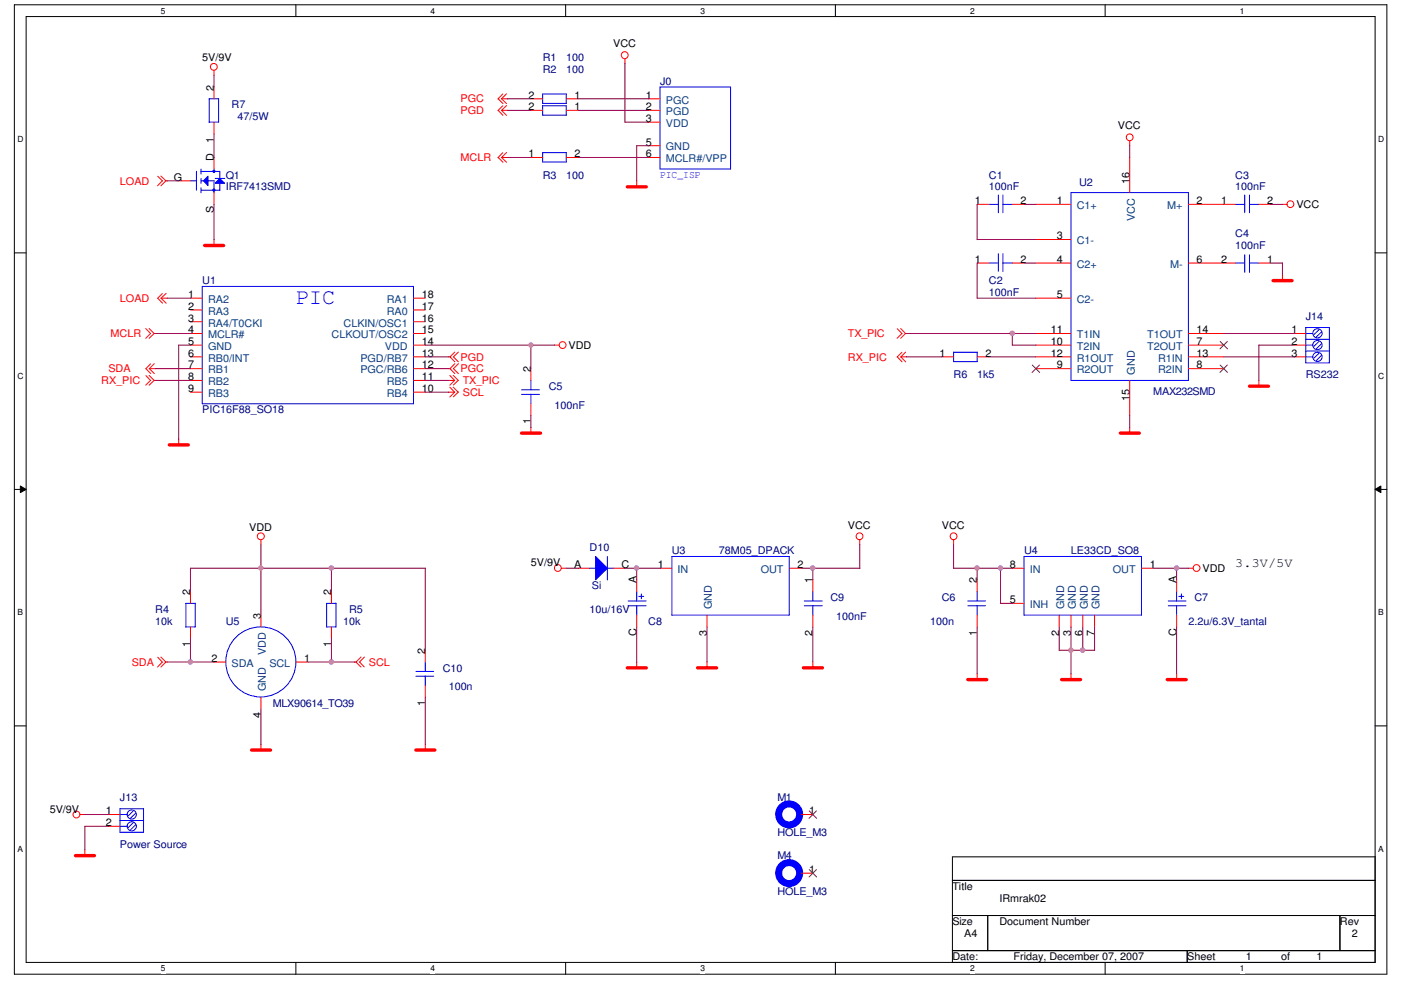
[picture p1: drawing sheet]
<svg xmlns="http://www.w3.org/2000/svg" width="297mm" height="210mm" viewBox="0 0 297 210" stroke-linecap="round" stroke-linejoin="round" font-family="sans-serif">
<path d="M3 1h291v205.6h-291zM5.5 3.5h286v200.6h-286z" fill="none" stroke="#000" stroke-width=".21"/>
<g fill="#fff">
<path d="M34.1 1.3h1v2h-1z"/>
<path d="M34.1 204.4h1v2h-1z"/>
</g>
<path d="M62.7 1v2.5M62.7 204.1v2.5" fill="none" stroke="#000" stroke-width=".21"/>
<g fill="#fff">
<path d="M91.3 1.3h1v2h-1z"/>
<path d="M91.3 204.4h1v2h-1z"/>
</g>
<path d="M119.9 1v2.5M119.9 204.1v2.5" fill="none" stroke="#000" stroke-width=".21"/>
<g fill="#fff">
<path d="M148.5 1.3h1v2h-1z"/>
<path d="M148.5 204.4h1v2h-1z"/>
</g>
<path d="M177.1 1v2.5M177.1 204.1v2.5" fill="none" stroke="#000" stroke-width=".21"/>
<g fill="#fff">
<path d="M205.7 1.3h1v2h-1z"/>
<path d="M205.7 204.4h1v2h-1z"/>
</g>
<path d="M234.3 1v2.5M234.3 204.1v2.5" fill="none" stroke="#000" stroke-width=".21"/>
<g fill="#fff">
<path d="M262.9 1.3h1v2h-1z"/>
<path d="M262.9 204.4h1v2h-1z"/>
<path d="M3.7 28.6h1.2v2h-1.2z"/>
<path d="M292.2 28.6h1.3v2h-1.3z"/>
<path d="M3.7 78.7h1.2v2h-1.2z"/>
<path d="M292.2 78.7h1.3v2h-1.3z"/>
</g>
<path d="M3 53.6h2.5M291.5 53.6h2.5" fill="none" stroke="#000" stroke-width=".21"/>
<g fill="#fff">
<path d="M3.7 128.9h1.1v2h-1.1z"/>
<path d="M292.2 128.9h1.1v2h-1.1z"/>
</g>
<path d="M3 103.8h2.5M4.3 103.1l1.2 .7-1.2 .7zM291.5 103.8l1.3-.7v1.4zM291.5 103.8h2.5" fill="none" stroke="#000" stroke-width=".21"/>
<path d="M4.3 103.1l1.2 .7-1.2 .7zM291.5 103.8l1.3-.7v1.4z" fill="#000"/>
<g fill="#fff">
<path d="M3.7 179h1.1v2h-1.1z"/>
<path d="M292.2 179h1.1v2h-1.1z"/>
</g>
<path d="M3 154h2.5M291.5 154h2.5M201.9 181.7h89.6v22.4h-89.6zM201.9 186.7h89.6M201.9 194.2h89.6M209.4 194.2v7.4M284.1 194.2v7.4M201.9 201.6h89.6M251.7 201.6v2.5" fill="none" stroke="#000" stroke-width=".21"/>
<g fill="none" stroke="#f00" stroke-width=".21">
<path d="M45.4 14.9v1.1M106.6 19.9l-1 1.1M107.4 19.9l-1.1 1.1M132.5 12.4v1.1M33.4 37.4l1.1 1M34.1 37.3l1.1 1.1M34.4 38.4l-1 1M35.2 38.4l-1.1 1M35.2 38.4h.3M105.6 21l1 1M105.6 23.4l1 1.1M105.6 33.4l1 1"/>
<path d="M106.3 21l1.1 1M106.3 21h1.3M106.3 23.4l1.1 1.1M106.3 23.4h1.3M106.3 33.4l1.1 1M106.3 33.4h1.3M106.6 22.4l-1 1.1M106.6 32.4l-1 1M107.4 22.4l-1.1 1M107.4 32.3l-1.1 1.1M135 38.4v1.3M239.5 29.8v1.1"/>
<path d="M239.5 33.4v7.5M45.4 50.8v1.3M219.6 43.3h7.5M219.6 50.8h7.5M219.6 55.8h7.5M252 43.3h7.5M252 55.8h7.5M271.9 58.3v1.3M271.9 43.3h1M30.9 69.7l1 1-1 1.1M30.9 79.7l1.1 1M30.9 78.2l1.1 1"/>
<path d="M31.6 69.7l1.1 1M31.6 79.6l1.1 1.1M31.7 78.2h1.3M31.7 78.2l1 1M31.9 77.2l-1 1M32.7 70.7h.3M32.7 70.7l-1.1 1.1M32.7 77.1l-1 1.1M33.4 63.2l1.1 1.1M34.2 63.2l1 1.1M34.2 63.2h1.3M34.4 62.3l-1 1"/>
<path d="M35.2 62.2l-1 1M95.1 75.7h.3M95.1 78.2h.3M95.4 79.6l1 1.1M95.4 75.7l1 1.1M95.4 78.2l1 1M96.1 79.6l1.1 1.1M96.4 74.7l-1 1M96.4 77.1l-1 1.1M97.2 74.7l-1.1 1 1.1 1.1M97.2 77.1l-1.1 1.1 1.1 1M112.6 78.2v2.5"/>
<path d="M117.6 73.2h1M190.2 69.7l1 1-1 1.1M190.2 75.7l1.1 1.1M191 69.7l1 1M191 75.7h1.3M191 75.7l1 1.1M191.2 74.7l-1 1M192 70.7h.3M192 70.7l-1 1.1M192 74.7l-1 1M219.6 75.7h7.5M219.6 78.2h7.5"/>
<path d="M219.6 70.7h7.5M219.6 63.2h7.5M219.6 73.2h7.5M252 75.7h7.5M252 78.2h7.5M252 70.7h7.5M252 73.2h7.5M31.9 80.7l-1 1M32.7 80.7l-1.1 1M32.7 80.7h.3M37.9 93.1v1.3M95.1 80.7h1.3"/>
<path d="M95.1 83.2h1.3M95.4 82.1l1 1.1M96.1 82.1l1.1 1.1M96.4 80.7l-1 1M96.4 83.2l-1 1M97.2 80.6l-1.1 1.1M97.2 83.1l-1.1 1.1M112.6 85.6v2.5M112.6 90.6v1.3M239.5 80.7v7.4M239.5 90.6v1.3M266.9 80.7v1.3"/>
<path d="M55.3 114.5v1M182.3 114.5v1M202.2 114.5v1M33.4 139.4l1.1 1.1M34.1 139.4l1.1 1M40.4 125.5v2.5M40.4 133v2.4M70.3 125.5v2.5M70.3 133v2.4M76.5 139.4l-1 1M77.3 139.4l-1.1 1M119 120.5h1.1"/>
<path d="M252 120.5h1M34.4 140.4l-1 1.1M35.2 140.4l-1.1 1.1M35.2 140.4h.3M55.3 157.9v1.2M75.2 140.4h.3M75.5 140.4l1 1.1M76.2 140.4l1 1M90.2 157.9v1.2M135 140.4v1.3M149.9 140.4v1.3M172.3 140.4v1.3"/>
<path d="M207.2 142.9v1.3M227.1 142.9v1.3M249.5 142.9v1.3M16.9 172.8h1.1M18 180.3v1.2"/>
<circle cx="45.3" cy="14.2" r=".72"/>
<circle cx="132.4" cy="11.7" r=".73"/>
<circle cx="239.5" cy="29.1" r=".72"/>
<circle cx="273.6" cy="43.3" r=".72"/>
<circle cx="119.3" cy="73.2" r=".72"/>
<circle cx="55.3" cy="113.8" r=".74"/>
<circle cx="182.2" cy="113.7" r=".72"/>
<circle cx="202.2" cy="113.7" r=".72"/>
<circle cx="118.3" cy="120.5" r=".72"/>
<circle cx="253.7" cy="120.5" r=".72"/>
<circle cx="16.2" cy="172.8" r=".72"/>
</g>
<g fill="none" stroke="#f00" stroke-width=".72">
<path d="M133 39.6h4M43.4 52.1h4M269.9 59.5h4M35.9 94.4h4M110.6 91.9h4M237.5 91.9h4.1M264.9 81.9h4M53.3 159.1h4.1M88.2 159.1h4M133 141.6h4M147.9 141.6h4M170.3 141.6h4.1"/>
<path d="M205.2 144.1h4M225.1 144.1h4M247.5 144.1h4M16 181.5h4"/>
</g>
<path d="M227.1 40.9h24.9v39.8h-24.9zM110.6 83.7h3.8M110.6 82.7h3.8M112.6 80.6v2.1M112.6 83.6v2M128.8 118v5M39.4 128l2-.1v5.1h-2zM69.2 128l2-.1v5.1h-2M69.3 128v5M128.8 120.5h1.2" fill="none" stroke="#00f" stroke-width=".21"/>
<path d="M218.9 77.4l1.5 1.6M220.4 77.4l-1.6 1.6M258.7 72.4l1.6 1.6M258.7 77.4l1.6 1.6M260.2 72.4l-1.5 1.6M260.2 77.4l-1.5 1.6" fill="none" stroke="#804000" stroke-width=".21"/>
<path d="M126.3 118l2.5 2.5-2.5 2.5z" fill="#00f"/>
<g fill="none" stroke="#00f" stroke-width=".21">
<path d="M140 18.5h14.9v17.4h-14.9zM209.7 43.3h2M211.7 41.4v3.7M212.6 43.3h2.1M212.6 41.4v3.7M261.9 55.8h2M261.9 43.3h2M263.9 41.4v3.7M263.9 54v3.8M264.9 55.8h2M264.9 43.3h2.1M264.9 41.4v3.7"/>
<path d="M264.9 54v3.8M42.9 60.7h44.8v24.9h-44.8zM126.3 118l2.5 2.5-2.5 2.5zM142.4 118h24.9v12.5h-24.9zM125 120.5h1.3M133.2 127.5h3.8M133.2 128.5h3.8M135 125.5v2M135 128.5v2M135.4 126.5h1.1M136 126v1M247.7 127.5h3.8"/>
<path d="M247.7 128.5h3.8M249.5 125.5v2M249.5 128.5v2M249.9 126.5h1.1M250.5 126v1M25.4 172.8h1.6M25.4 175.3h1.6M25.4 171.5h5v5h-5zM25.4 174h5.1M28.2 172l-1 1M28.2 174.5l-1 1M28.7 172.5l-1 1"/>
<path d="M28.7 175l-1 1M169.5 185.2h.3"/>
<circle cx="27.9" cy="175.3" r=".97"/>
<circle cx="27.9" cy="172.8" r=".97"/>
</g>
<g fill="none" stroke="#f00" stroke-width=".21">
<path d="M137.5 21h2.5M137.5 23.4h2.5M137.5 25.9h2.5M137.5 30.9h2.5M137.5 33.4h2.5M207.2 43.3h2.5M214.6 43.3h2.5M259.5 43.3h2.4M259.5 55.8h2.4M266.9 43.3h2.5M266.9 55.8h2.5M40.4 63.2h2.5"/>
<path d="M40.4 65.7h2.5M40.4 68.2h2.5M40.4 70.7h2.5M40.4 73.2h2.5M40.4 75.7h2.5M40.4 78.2h2.5M87.7 63.2h2.5M87.7 65.7h2.5M87.7 68.2h2.5M87.7 70.7h2.5M87.7 73.2h2.5M87.7 75.7h2.5"/>
<path d="M87.7 78.2h2.5M40.4 80.7h2.5M40.4 83.2h2.5M87.7 80.7h2.5M87.7 83.2h2.5M122.6 120.5h2.4M130 120.5h2.5M135 123v2.5M135 130.5v2.5M140 120.5h2.4M149.9 130.5v2.5M167.3 120.5h2.5"/>
<path d="M249.5 123v2.5M249.5 130.5v2.5M23 172.8h2.4M23 175.3h2.4M169.8 185.2h2.5"/>
</g>
<circle cx="167.3" cy="185.2" r="2.23" fill="none" stroke="#00f" stroke-width="1.5"/>
<path d="M171.6 184.4l1.5 1.6M173.1 184.4l-1.6 1.6" fill="none" stroke="#804000" stroke-width=".21"/>
<path d="M43.1 38.4l1-1v2z" fill="#00f"/>
<path d="M40.4 38.4h1.3M41.7 36.3v4M42.6 36.4h4M42.6 38.4h.5M42.6 35.9v1M42.6 37.8v1.1M42.6 39.8v1.1M43.1 38.4l1-1v2zM44.1 38.4h1.3v2.5M45.4 35.9v.5M42.6 40.3h4" fill="none" stroke="#00f" stroke-width=".21"/>
<path d="M46.6 37.8l1 1.1h-2z" fill="#00f"/>
<path d="M45.6 37.8h2.1M46.6 37.8l1 1.1h-2zM46.6 36.3v4" fill="none" stroke="#00f" stroke-width=".21"/>
<path d="M45.2 36.2h.3v.3h-.3z" fill-rule="evenodd" fill="#00f"/>
<path d="M45.2 36.2h.3v.3h-.3z" fill="none" stroke="#00f" stroke-width=".21"/>
<path d="M45.2 40.1h.3v.4h-.3z" fill-rule="evenodd" fill="#00f"/>
<g fill="none" stroke="#00f" stroke-width=".21">
<path d="M115 19.9h5.1v2.1M115.1 19.9v2.1M44.3 21l2.1-.1v5h-2.1M44.4 21v5M115 32.4h5.1M115 22.4h5.1v2.1M115.1 22.4v2.1M115.1 32.3v2.1h5M115.1 24.4h5M115.1 21.9h5M120.1 32.3v2.1M45.2 40.1h.3v.4h-.3z"/>
<path d="M209.7 55.8h2M211.7 53.8v3.8M212.6 55.8h2.1M212.6 53.8v3.8M202.1 74.7h5.1M202.2 74.7v2h5v-2M276.8 70.7h1.5M276.8 73.2h1.5M276.8 75.7h1.5M276.9 69.5h5v7.5h-5zM276.9 74.5h5M276.9 72h5"/>
<path d="M279.7 69.9l-1.1 1.1M279.7 72.4l-1.1 1M279.7 74.9l-1.1 1M280.2 70.4l-1.1 1.1M280.2 72.9l-1.1 1.1M280.2 75.4l-1.1 1.1M217.1 118h24.9v12.5h-24.9zM170.5 127.5h3.8M170.5 128.5h3.8M172.3 125.5v2M172.3 128.5v2M205.2 127.5h3.8"/>
<path d="M205.2 128.5h3.8M207.2 125.4v2.1M207.2 128.4v2.1M88.2 143.4h3.7M88.2 142.4h3.7M90.2 140.4v2M90.2 143.4v2M169.5 172.8h.3"/>
<circle cx="279.3" cy="75.7" r=".99"/>
<circle cx="279.3" cy="70.7" r=".99"/>
<circle cx="279.3" cy="73.2" r=".99"/>
<circle cx="55.3" cy="140.4" r="7.4"/>
</g>
<g fill="none" stroke="#f00" stroke-width=".21">
<path d="M45.4 18.5v2.5M37.9 38.4h2.5M45.4 25.9v2.5M45.4 33.4v2.5M112.6 33.4h2.5M112.6 23.4h2.5M112.6 21h2.5M120.1 33.4h2.5M120.1 23.4h2.5M120.1 21h2.5M45.4 40.9v2.4M207.2 55.8h2.5"/>
<path d="M214.6 55.8h2.5M199.7 75.7h2.5M207.2 75.7h2.5M274.4 70.7h2.5M274.4 73.2h2.5M274.4 75.7h2.5M55.3 130.5v2.5M90.2 137.9v2.5M172.3 123v2.5M172.3 130.5v2.5M207.2 123v2.5M207.2 130.5v2.5"/>
<path d="M214.6 120.5h2.5M214.6 128h2.5M224.6 130.5v2.5M227.1 130.5v2.5M229.6 130.5v2.5M232.1 130.5v2.5M242 120.5h2.5M45.4 140.4h2.5M55.3 147.9v2.5M62.8 140.4h2.5M90.2 145.4v2.5M169.8 172.8h2.5"/>
</g>
<circle cx="167.3" cy="172.7" r="2.23" fill="none" stroke="#00f" stroke-width="1.5"/>
<path d="M171.6 172l1.5 1.6M173.1 172l-1.6 1.6" fill="none" stroke="#804000" stroke-width=".21"/>
<g fill="none" stroke="#800040" stroke-width=".21">
<path d="M45.4 16v2.5M132.5 13.5v12.5M35.4 38.4h2.5M45.4 28.4v5M107.6 23.4h5M107.6 21h5M107.6 33.4h5M122.6 23.4h14.9M122.6 21h14.9M122.6 33.4h14.9M132.5 25.9h5M137.5 30.9h-2.5v7.5"/>
<path d="M239.5 30.9v2.5M45.4 43.3v7.5M207.2 50.8h12.5M207.2 43.3v7.5M207.2 55.8v7.5M217.1 55.8h2.6M217.1 43.3h2.6M269.4 55.8h2.5M269.4 43.3h2.5M271.9 55.8v2.5M32.9 70.7h7.5M32.9 78.2h7.5"/>
<path d="M35.4 63.2h5M40.4 73.2h-2.5v20M90.2 73.2h27.4M90.2 75.7h5M90.2 78.2h5M112.6 73.2v5M192.2 75.7h7.5M192.2 70.7h27.5M207.2 63.2h12.5M209.7 75.7h10M214.6 73.2h5.1M214.6 70.7v2.5"/>
<path d="M259.5 70.7h14.9M259.5 75.7h14.9M274.4 73.2h-7.5v7.5M32.9 80.7h7.5M90.2 80.7h5M90.2 83.2h5M112.6 88.1v2.6M239.5 88.1v2.6M55.3 115.5v15M182.3 115.5v5.1M202.2 115.5v5.1M40.4 135.4v5.1"/>
<path d="M70.3 120.5v5M70.3 135.4v5.1M90.2 120.5v17.5M90.2 120.5h-49.8v5M120.1 120.5h2.5M132.5 120.5h7.5M135 120.5v2.5M135 133v7.5M149.9 133v7.5M169.8 120.5h12.5M172.3 120.5v2.5M172.3 133v7.5"/>
<path d="M202.2 120.5h12.5M207.2 120.5v2.5M207.2 133v10M212.1 128h2.6M212.1 120.5v7.5M224.6 133v5M224.6 137.9h7.5M227.1 133v10M229.6 133v5M232.1 133v5M244.5 120.5h7.5M249.5 120.5v2.5"/>
<path d="M249.5 133v10M35.4 140.4h10M55.3 150.4v7.5M65.3 140.4h10M90.2 147.9v10M18 172.8h5M23 175.3h-5v5"/>
</g>
<circle cx="134.9" cy="120.5" r=".47" fill="#f0f"/>
<circle cx="134.9" cy="120.5" r=".47" fill="none" stroke="#f0f" stroke-width=".21"/>
<circle cx="214.6" cy="70.7" r=".48" fill="#f0f"/>
<circle cx="214.6" cy="70.7" r=".48" fill="none" stroke="#f0f" stroke-width=".21"/>
<circle cx="249.5" cy="120.5" r=".47" fill="#f0f"/>
<circle cx="249.5" cy="120.5" r=".47" fill="none" stroke="#f0f" stroke-width=".21"/>
<circle cx="172.3" cy="120.5" r=".47" fill="#f0f"/>
<circle cx="172.3" cy="120.5" r=".47" fill="none" stroke="#f0f" stroke-width=".21"/>
<circle cx="112.6" cy="73.2" r=".47" fill="#f0f"/>
<circle cx="112.6" cy="73.2" r=".47" fill="none" stroke="#f0f" stroke-width=".21"/>
<circle cx="227" cy="137.9" r=".49" fill="#f0f"/>
<circle cx="227" cy="137.9" r=".49" fill="none" stroke="#f0f" stroke-width=".21"/>
<circle cx="229.5" cy="137.9" r=".49" fill="#f0f"/>
<circle cx="229.5" cy="137.9" r=".49" fill="none" stroke="#f0f" stroke-width=".21"/>
<circle cx="207.2" cy="120.5" r=".48" fill="#f0f"/>
<circle cx="207.2" cy="120.5" r=".48" fill="none" stroke="#f0f" stroke-width=".21"/>
<circle cx="212.1" cy="120.5" r=".47" fill="#f0f"/>
<circle cx="212.1" cy="120.5" r=".47" fill="none" stroke="#f0f" stroke-width=".21"/>
<circle cx="55.3" cy="120.5" r=".48" fill="#f0f"/>
<circle cx="55.3" cy="120.5" r=".48" fill="none" stroke="#f0f" stroke-width=".21"/>
<circle cx="70.2" cy="140.4" r=".49" fill="#f0f"/>
<circle cx="70.2" cy="140.4" r=".49" fill="none" stroke="#f0f" stroke-width=".21"/>
<circle cx="40.4" cy="140.4" r=".49" fill="#f0f"/>
<circle cx="40.4" cy="140.4" r=".49" fill="none" stroke="#f0f" stroke-width=".21"/>
<circle cx="70.3" cy="120.5" r=".48" fill="#f0f"/>
<circle cx="70.3" cy="120.5" r=".48" fill="none" stroke="#f0f" stroke-width=".21"/>
<text font-size="4.7" fill="#00f" x="62.8" y="64.5">PIC</text>
<text font-size="2.8" x="261.9" y="120.2">3.3V/5V</text>
<g font-size="2.2">
<text x="130" y="10">VCC</text>
<text x="42.9" y="13">5V/9V</text>
<text x="45.3" y="19.2" transform="rotate(-90 45.3 19.2)">2</text>
<text x="112.1" y="23.4">2</text>
<text x="112.1" y="20.9">2</text>
<text x="121.8" y="23.4">1</text>
<text x="121.8" y="20.9">1</text>
<text x="136.9" y="20.9">1</text>
<text x="136.9" y="23.4">2</text>
<text x="136.9" y="25.9">3</text>
<text x="237" y="27.4">VCC</text>
<text x="45.3" y="34.1" transform="rotate(-90 45.3 34.1)">D</text>
<text x="45.3" y="30.3" transform="rotate(-90 45.3 30.3)">1</text>
<text x="112.1" y="33.4">1</text>
<text x="121.8" y="33.4">2</text>
<text x="136.9" y="30.9">5</text>
<text x="136.9" y="33.4">6</text>
<text x="36.9" y="38.3">G</text>
<text x="239.5" y="39.1" transform="rotate(-90 239.5 39.1)">16</text>
<text x="45.3" y="45.2" transform="rotate(-90 45.3 45.2)">S</text>
<text x="206.7" y="43.3">1</text>
<text x="216.4" y="43.3">2</text>
<text x="224.1" y="43.3">1</text>
<text x="253.7" y="43.3">2</text>
<text x="258.9" y="43.3">1</text>
<text x="268.6" y="43.3">2</text>
<text x="274.9" y="44.1">VCC</text>
<text x="224.1" y="50.8">3</text>
<text x="206.7" y="55.8">1</text>
<text x="216.4" y="55.8">2</text>
<text x="224.1" y="55.8">4</text>
<text x="253.7" y="55.8">6</text>
<text x="258.9" y="55.8">2</text>
<text x="268.6" y="55.8">1</text>
<text x="39.9" y="63.2">1</text>
<text x="39.9" y="65.7">2</text>
<text x="89.4" y="65.7">17</text>
<text x="89.4" y="63.2">18</text>
<text x="224.1" y="63.2">5</text>
<text x="39.9" y="68.2">3</text>
<text x="39.9" y="70.7">4</text>
<text x="89.4" y="70.7">15</text>
<text x="89.4" y="68.2">16</text>
<text x="222.8" y="70.7">11</text>
<text x="253.7" y="70.7">14</text>
<text x="273.9" y="70.7">1</text>
<text x="39.9" y="73.2">5</text>
<text x="39.9" y="75.6">6</text>
<text x="89.4" y="75.6">13</text>
<text x="89.4" y="73.2">14</text>
<text x="120.6" y="74">VDD</text>
<text x="199.2" y="75.6">1</text>
<text x="208.9" y="75.6">2</text>
<text x="222.8" y="73.2">10</text>
<text x="222.8" y="75.6">12</text>
<text x="253.7" y="73.2">7</text>
<text x="253.7" y="75.6">13</text>
<text x="273.9" y="73.2">2</text>
<text x="273.9" y="75.6">3</text>
<text x="39.9" y="78.1">7</text>
<text x="39.9" y="80.6">8</text>
<text x="39.9" y="83.1">9</text>
<text x="89.4" y="83.1">10</text>
<text x="89.4" y="80.6">11</text>
<text x="89.4" y="78.1">12</text>
<text x="112.5" y="79" transform="rotate(-90 112.5 79)">2</text>
<text x="224.1" y="78.1">9</text>
<text x="253.7" y="78.1">8</text>
<text x="239.5" y="85" transform="rotate(-90 239.5 85)">15</text>
<text x="112.5" y="90" transform="rotate(-90 112.5 90)">1</text>
<text x="52.8" y="112.6">VDD</text>
<text x="179.8" y="112.1">VCC</text>
<text x="199.7" y="112.1">VCC</text>
<text x="112.6" y="120.1">5V/9V</text>
<text x="121.7" y="120.5">A</text>
<text x="131.7" y="120.5">C</text>
<text x="135" y="123.7" transform="rotate(-90 135 123.7)">A</text>
<text x="139.4" y="120.5">1</text>
<text x="169.1" y="120.5">2</text>
<text x="172.3" y="123.7" transform="rotate(-90 172.3 123.7)">1</text>
<text x="207.1" y="123.7" transform="rotate(-90 207.1 123.7)">2</text>
<text x="214.1" y="120.5">8</text>
<text x="243.8" y="120.5">1</text>
<text x="249.4" y="123.7" transform="rotate(-90 249.4 123.7)">A</text>
<text x="255" y="121.3">VDD</text>
<text x="40.3" y="126.2" transform="rotate(-90 40.3 126.2)">2</text>
<text x="55.3" y="131.2" transform="rotate(-90 55.3 131.2)">3</text>
<text x="70.2" y="126.2" transform="rotate(-90 70.2 126.2)">2</text>
<text x="214.1" y="127.9">5</text>
<text x="40.3" y="137.3" transform="rotate(-90 40.3 137.3)">1</text>
<text x="70.2" y="137.3" transform="rotate(-90 70.2 137.3)">1</text>
<text x="135" y="134.8" transform="rotate(-90 135 134.8)">C</text>
<text x="149.9" y="134.8" transform="rotate(-90 149.9 134.8)">3</text>
<text x="172.3" y="134.8" transform="rotate(-90 172.3 134.8)">2</text>
<text x="207.1" y="134.8" transform="rotate(-90 207.1 134.8)">1</text>
<text x="224.5" y="134.8" transform="rotate(-90 224.5 134.8)">2</text>
<text x="227" y="134.8" transform="rotate(-90 227 134.8)">3</text>
<text x="229.5" y="134.8" transform="rotate(-90 229.5 134.8)">6</text>
<text x="232" y="134.8" transform="rotate(-90 232 134.8)">7</text>
<text x="249.4" y="134.8" transform="rotate(-90 249.4 134.8)">C</text>
<text x="44.9" y="140.4">2</text>
<text x="64.5" y="140.4">1</text>
<text x="90.1" y="138.7" transform="rotate(-90 90.1 138.7)">2</text>
<text x="90.1" y="149.8" transform="rotate(-90 90.1 149.8)">1</text>
<text x="55.3" y="152.2" transform="rotate(-90 55.3 152.2)">4</text>
<text x="10.5" y="172.3">5V/9V</text>
<text x="22.4" y="172.7">1</text>
<text x="171.6" y="172.7">1</text>
<text x="22.4" y="175.2">2</text>
<text x="171.6" y="185.2">1</text>
<text x="201.9" y="188.8">Title</text>
<text x="211.9" y="191.2">IRmrak02</text>
<text x="201.9" y="196.2">Size</text>
<text x="211.9" y="196.2">Document Number</text>
<text x="284.1" y="196.2">Rev</text>
<text x="201.9" y="203.7">Date:</text>
<text x="204.4" y="198.7">A4</text>
<text x="214.9" y="203.7">Friday, December 07, 2007</text>
<text x="251.7" y="203.7">Sheet</text>
<text x="264.2" y="203.7">1</text>
<text x="271.6" y="203.7">of</text>
<text x="279.1" y="203.7">1</text>
<text x="286.6" y="198.7">2</text>
</g>
<g font-size="2.2" fill="#000080">
<text x="115.1" y="15.5">R2</text>
<text x="115.1" y="13">R1</text>
<text x="120.1" y="15.5">100</text>
<text x="120.1" y="13">100</text>
<text x="140" y="18">J0</text>
<text x="49.1" y="23">R7</text>
<text x="50.3" y="25.4">47/5W</text>
<text x="47.9" y="37.9">Q1</text>
<text x="47.9" y="40.4">IRF7413SMD</text>
<text x="115.1" y="37.9">R3</text>
<text x="120.1" y="37.9">100</text>
<text x="209.7" y="37.9">C1</text>
<text x="209.7" y="40.4">100nF</text>
<text x="228.8" y="39.4">U2</text>
<text x="261.9" y="37.9">C3</text>
<text x="261.9" y="40.4">100nF</text>
<text x="261.9" y="50.3">C4</text>
<text x="261.9" y="52.8">100nF</text>
<text x="42.9" y="60.3">U1</text>
<text x="209.7" y="60.3">C2</text>
<text x="209.7" y="62.8">100nF</text>
<text x="276.9" y="67.8">J14</text>
<text x="116.3" y="82.7">C5</text>
<text x="202.2" y="80.2">R6</text>
<text x="207.2" y="80.2">1k5</text>
<text x="244.5" y="83.7">MAX232SMD</text>
<text x="276.9" y="80.2">RS232</text>
<text x="42.9" y="87.7">PIC16F88_SO18</text>
<text x="117.6" y="86.7">100nF</text>
<text x="125" y="116.8">D10</text>
<text x="142.4" y="117.6">U3</text>
<text x="152.4" y="117.6">78M05_DPACK</text>
<text x="217.1" y="117.6">U4</text>
<text x="227.1" y="117.6">LE33CD_SO8</text>
<text x="125.5" y="125">Si</text>
<text x="32.9" y="130">R4</text>
<text x="74" y="130">R5</text>
<text x="125" y="130">10u/16V</text>
<text x="176.1" y="127.5">C9</text>
<text x="177.3" y="131.5">100nF</text>
<text x="199.7" y="127.5">C6</text>
<text x="253.2" y="127.5">C7</text>
<text x="32.9" y="132.5">10k</text>
<text x="47.9" y="132.5">U5</text>
<text x="72.8" y="132.5">10k</text>
<text x="137.5" y="132.5">C8</text>
<text x="197.2" y="132.5">100n</text>
<text x="252" y="132.5">2.2u/6.3V_tantal</text>
<text x="93.9" y="142.5">C10</text>
<text x="57.8" y="149.9">MLX90614_TO39</text>
<text x="95.2" y="146.4">100n</text>
<text x="25.4" y="169.8">J13</text>
<text x="164.8" y="169.8">M1</text>
<text x="25.4" y="179.8">Power Source</text>
<text x="164.8" y="177.3">HOLE_M3</text>
<text x="164.8" y="182.3">M4</text>
<text x="164.8" y="189.7">HOLE_M3</text>
</g>
<g font-size="2.2" fill="#f00">
<text x="97.7" y="21.7">PGC</text>
<text x="97.7" y="24.2">PGD</text>
<text x="97.7" y="34.2">MCLR</text>
<text x="25.4" y="39.2">LOAD</text>
<text x="25.4" y="64.1">LOAD</text>
<text x="23.4" y="71.5">MCLR</text>
<text x="179.8" y="71.5">TX_PIC</text>
<text x="97.7" y="76.5">PGD</text>
<text x="179.8" y="76.5">RX_PIC</text>
<text x="21.5" y="81.4">RX_PIC</text>
<text x="23" y="79">SDA</text>
<text x="97.7" y="79">PGC</text>
<text x="98.1" y="81.4">TX_PIC</text>
<text x="98.1" y="83.9">SCL</text>
<text x="27.9" y="141.2">SDA</text>
<text x="78.2" y="141.2">SCL</text>
</g>
<g font-size="2.2" fill="#004080">
<text x="141.2" y="22">PGC</text>
<text x="141.2" y="24.4">PGD</text>
<text x="141.2" y="26.9">VDD</text>
<text x="141.2" y="31.9">GND</text>
<text x="141.2" y="34.4">MCLR#/VPP</text>
<text x="228.3" y="44.4">C1+</text>
<text x="240.6" y="46.9" transform="rotate(-90 240.6 46.9)">VCC</text>
<text x="247.5" y="44.4">M+</text>
<text x="228.3" y="51.8">C1-</text>
<text x="228.3" y="56.8">C2+</text>
<text x="248.1" y="56.8">M-</text>
<text x="44.1" y="64.3">RA2</text>
<text x="82" y="64.3">RA1</text>
<text x="228.3" y="64.3">C2-</text>
<text x="44.1" y="66.8">RA3</text>
<text x="44.1" y="69.3">RA4/T0CKI</text>
<text x="44.1" y="71.8">MCLR#</text>
<text x="70.3" y="71.8">CLKOUT/OSC2</text>
<text x="72.9" y="69.3">CLKIN/OSC1</text>
<text x="82" y="66.8">RA0</text>
<text x="228.3" y="71.8">T1IN</text>
<text x="243.2" y="71.8">T1OUT</text>
<text x="44.1" y="74.2">GND</text>
<text x="44.1" y="76.7">RB0/INT</text>
<text x="76.4" y="76.7">PGD/RB7</text>
<text x="81.6" y="74.2">VDD</text>
<text x="228.3" y="74.2">T2IN</text>
<text x="228.3" y="76.7">R1OUT</text>
<text x="243.2" y="74.2">T2OUT</text>
<text x="245.5" y="76.7">R1IN</text>
<text x="44.1" y="79.2">RB1</text>
<text x="44.1" y="81.7">RB2</text>
<text x="76.4" y="79.2">PGC/RB6</text>
<text x="82" y="81.7">RB5</text>
<text x="228.3" y="79.2">R2OUT</text>
<text x="240.6" y="79.5" transform="rotate(-90 240.6 79.5)">GND</text>
<text x="245.5" y="79.2">R2IN</text>
<text x="44.1" y="84.2">RB3</text>
<text x="82" y="84.2">RB4</text>
<text x="143.7" y="121.5">IN</text>
<text x="161.3" y="121.5">OUT</text>
<text x="218.4" y="121.5">IN</text>
<text x="236" y="121.5">OUT</text>
<text x="151" y="129.2" transform="rotate(-90 151 129.2)">GND</text>
<text x="218.4" y="129">INH</text>
<text x="225.6" y="129.2" transform="rotate(-90 225.6 129.2)">GND</text>
<text x="228.1" y="129.2" transform="rotate(-90 228.1 129.2)">GND</text>
<text x="230.6" y="129.2" transform="rotate(-90 230.6 129.2)">GND</text>
<text x="233.1" y="129.2" transform="rotate(-90 233.1 129.2)">GND</text>
<text x="49.1" y="141.4">SDA</text>
<text x="56.4" y="139" transform="rotate(-90 56.4 139)">VDD</text>
<text x="57.1" y="141.4">SCL</text>
<text x="56.4" y="146.6" transform="rotate(-90 56.4 146.6)">GND</text>
</g>
<text font-size="2.2" fill="#00f" x="140" y="37.7">PIC_ISP</text>
<g font-size="1.8">
<text x="34.1" y="2.9">5</text>
<text x="91.3" y="2.9">4</text>
<text x="148.5" y="2.9">3</text>
<text x="205.7" y="2.9">2</text>
<text x="262.9" y="2.9">1</text>
<text x="3.7" y="30.2">D</text>
<text x="292.2" y="30.2">D</text>
<text x="3.7" y="80.3">C</text>
<text x="292.2" y="80.3">C</text>
<text x="3.7" y="130.5">B</text>
<text x="292.2" y="130.5">B</text>
<text x="3.7" y="180.6">A</text>
<text x="292.2" y="180.6">A</text>
<text x="34.1" y="206">5</text>
<text x="91.3" y="206">4</text>
<text x="148.5" y="206">3</text>
<text x="205.7" y="206">2</text>
<text x="262.9" y="206">1</text>
</g>
</svg>
